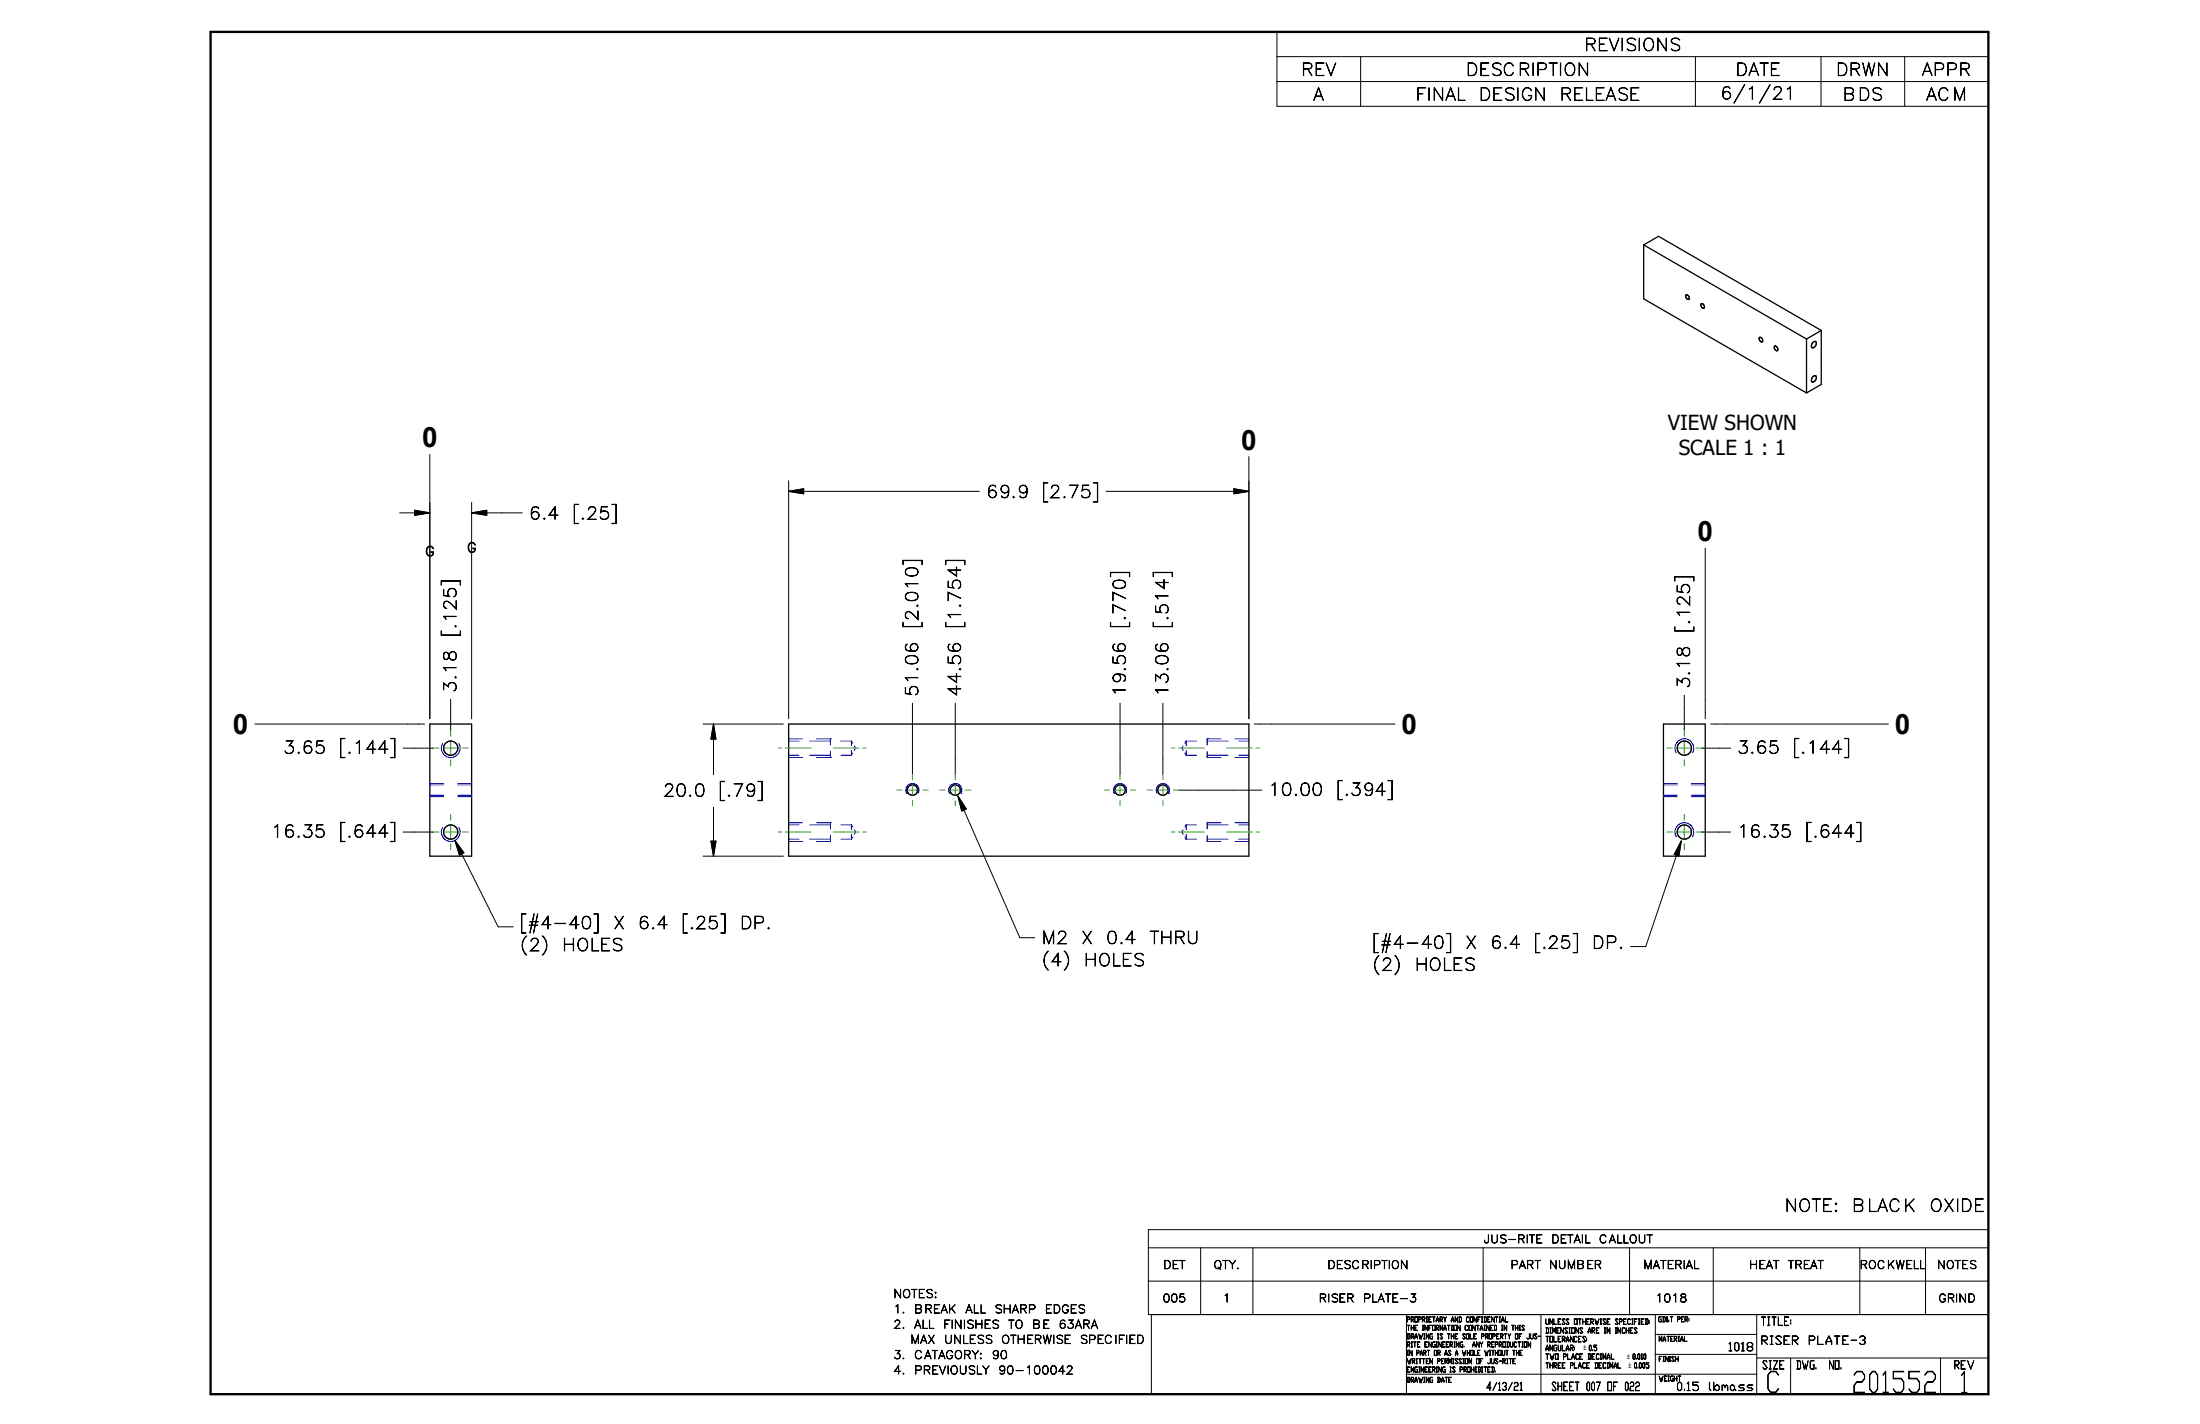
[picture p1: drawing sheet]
<svg xmlns="http://www.w3.org/2000/svg" width="432mm" height="279mm" viewBox="0 0 432 279" stroke-linecap="round" stroke-linejoin="round" font-family="sans-serif">
<g fill="none" stroke="#000" stroke-width=".25">
<path d="M322.6 48.1l2.9-1.7 32 18.4M322.6 48.1l32 18.4M322.6 48.1v10.5l32 18.5M330.9 57.9h.1a.59 .59 0 0 1 .5 .7 .51 .51 0 0 1-.5-.1 .51 .51 0 0 1-.1-.6zM333.9 59.6a.52 .52 0 0 1 .5 .3 .52 .52 0 0 1-.1 .6 .62 .62 0 0 1-.4-.9zM345.4 66.2a.51 .51 0 0 1 .5 .3 .51 .51 0 0 1-.1 .6 .64 .64 0 0 1-.4-.9zM348.3 67.9a.52 .52 0 0 1 .6 .3 .52 .52 0 0 1-.2 .6 .66 .66 0 0 1-.4-.9zM354.6 66.5v10.6M355.9 67.1l.3-.1a.72 .72 0 0 1-.2 1.2h-.2a.64 .64 0 0 1 .1-1.1zM355.9 73.8l.3-.1a.72 .72 0 0 1-.2 1.2l-.2 .1a.64 .64 0 0 1 .1-1.2zM357.5 64.8v10.6l-2.9 1.7M357.5 64.8l-2.9 1.7"/>
<path d="M84.4 142.1h8.2v25.9h-8.2zM154.8 142.1h90.3v25.9h-90.3zM326.5 142.1h8.2v25.9h-8.2z"/>
<circle cx="88.5" cy="146.8" r="1.4"/>
<circle cx="179.1" cy="155" r="1.02"/>
<circle cx="187.5" cy="155" r="1.02"/>
<circle cx="219.8" cy="155" r="1.02"/>
<circle cx="228.2" cy="155" r="1.02"/>
<circle cx="330.6" cy="146.8" r="1.4"/>
<circle cx="88.5" cy="163.3" r="1.39"/>
<circle cx="330.6" cy="163.3" r="1.39"/>
</g>
<g fill="none" stroke="#00f" stroke-width=".2">
<path d="M84.4 153.7h2.7M84.4 154h2.7M84.4 156h2.7M84.4 156.3h2.7M86.9 145.9a1.84 1.84 0 0 0 1.6 2.7 1.84 1.84 0 0 0 1.6-2.7M89.8 153.7h2.8M89.8 154h2.8M89.8 156h2.8M89.8 156.3h2.8M154.8 148.2h2M154.8 145.4h2M154.8 148.6h2.7"/>
<path d="M154.8 145h2.7M158.9 148.2h4.1M158.9 145.4h4.1M160.3 148.6h2.7M160.3 145h2.7M163 145h.1M163 148.6h.1M163 145v1.2M163 147.4v1.2M165 148.2h2.1M165 145.4h2.1M167.1 145.4v.9"/>
<path d="M167.1 147.3v.9M167.1 145.4l.3 .5M167.4 147.7l-.3 .5M167.7 146.3l.2 .5-.2 .5M178 155.7h.1M178 155.7a1.3 1.3 0 0 1 1.1-2 1.3 1.3 0 0 1 1.1 2M186.4 155.7a1.3 1.3 0 0 1 1.1-2 1.3 1.3 0 0 1 1.1 2M188.6 155.7h.1M218.7 155.7h.1M218.7 155.7a1.3 1.3 0 0 1 1.1-2 1.3 1.3 0 0 1 1.2 2M227.1 155.7a1.3 1.3 0 0 1 1.1-2 1.3 1.3 0 0 1 1.2 2M229.4 155.7h.1"/>
<path d="M232.3 146.3l-.3 .5 .3 .5M232.5 147.7l.3 .5M232.8 145.4v.9M232.8 147.3v.9M232.8 145.4l-.3 .5M232.8 148.2h2.1M232.8 145.4h2.1M236.9 148.6h.1M236.9 145h.1M236.9 148.2h4.1M236.9 145.4h4.1M236.9 148.6h2.8"/>
<path d="M236.9 145h2.8M236.9 145v1.2M236.9 147.4v1.2M242.4 148.6h2.7M242.4 145h2.7M243.1 148.2h2M243.1 145.4h2M326.5 153.7h2.7M326.5 154h2.7M326.5 156h2.7M326.5 156.3h2.7M329 147.7a1.84 1.84 0 0 1 1.6-2.8 1.84 1.84 0 0 1 1.6 2.8"/>
<path d="M331.9 153.7h2.8M331.9 154h2.8M331.9 156h2.8M331.9 156.3h2.8M86.9 162.3a1.84 1.84 0 0 0 1.6 2.8 1.84 1.84 0 0 0 1.6-2.8M154.8 164.7h2M154.8 161.9h2M154.8 165.1h2.7M154.8 161.4h2.7M158.9 164.7h4.1M158.9 161.9h4.1M160.3 161.4h2.7"/>
<path d="M163 161.4h.1M163 163.9v1.2h-2.7M163 161.4v1.2M165 164.7h2.1M165 161.9h2.1M167.1 161.9v.9M167.1 163.7v1M167.1 161.9l.3 .4M167.4 164.2l-.3 .5M167.7 162.8l.2 .5-.2 .4M232.3 162.8l-.3 .5 .3 .4M232.5 164.2l.3 .5"/>
<path d="M232.8 161.9v.9M232.8 163.7v1M232.8 161.9l-.3 .4M232.8 164.7h2.1M232.8 161.9h2.1M236.9 161.4h.1M236.9 164.7h4.1M236.9 161.9h4.1M236.9 161.4v1.2M236.9 163.9v1.2h2.8M236.9 161.4h2.8M242.4 165.1h2.7"/>
<path d="M242.4 161.4h2.7M243.1 164.7h2M243.1 161.9h2M329 164.2a1.84 1.84 0 0 1 1.6-2.8 1.84 1.84 0 0 1 1.6 2.8"/>
</g>
<path d="M41.3 6.3h349v267.3h-349z" fill="none" stroke="#000" stroke-width=".46"/>
<g fill="none" stroke="#000" stroke-width=".2">
<path d="M250.6 6.3h139.7v14.6h-139.7zM250.6 11.1h139.7M250.6 16h139.7M267.1 11.1v9.8M332.8 11.1v9.8M357.4 11.1v9.8M373.8 11.1v9.8M84.4 89.2v51.8M92.6 98.6v42.4M154.8 96.4h37.4M154.8 96.4l2.9-.5v1zM154.8 94.3v46.7"/>
<path d="M217.1 96.4h28M242.2 95.9l2.9 .5-2.9 .5zM245.1 89.6v51.4M78.4 100.6h6M81.4 100.1l3 .5-3 .5zM92.6 100.6h9.9M92.6 100.6l2.9-.5v1zM334.7 107.5v33.5M88.5 137.2v6.1M179.1 138v14M187.5 138v14M219.8 138v14"/>
<path d="M228.2 138v14M330.6 136.4v6.9M50 142.1h33.3M79.1 146.8h5.9M138 142.1h15.8M140 142.1v9.9M140 158.4v9.6M140 142.1l.5 2.9h-1zM188 156.2l12.2 27.8h2.9M188 156.2l1.7 2.5-.9 .4zM231.3 155h16.4M246.2 142.1h27.6"/>
<path d="M334 146.8h.1M334 146.8h5.7M335.7 142.1h34.9M79.1 163.3h5.9M89.3 164.9l8.5 16.9h2.9M89.3 164.9l1.7 2.4-.8 .5zM138 168h15.8M139.5 165h1l-.5 3zM330 165l-7 20.7h-3M330 165l-.5 3-.9-.3zM334 163.3h.1M334 163.3h5.7"/>
<path d="M225.4 244.8h164.9M225.4 251.4h164.9M226 257.9v15.7h164.3v-32.3h-164.9v16.6h164.9M235.7 244.8v13.1M245.9 244.8v13.1M276 257.9v15.7M291.1 244.8v13.1M302.4 257.9v15.7M319.8 244.8v13.1M324.9 257.9v15.7M336.3 244.8v13.1M344.8 257.9v15.7"/>
<path d="M365 244.8v13.1M377.9 244.8v13.1M276 269.6h68.8M324.9 261.8h19.9M324.9 265.7h19.9M344.8 266.5h45.5M351.4 266.5v7.1M380.9 266.5v7.1"/>
</g>
<path d="M154.8 96.4l2.9-.5v1zM242.2 95.9l2.9 .5-2.9 .5zM81.4 100.1l3 .5-3 .5zM92.6 100.6l2.9-.5v1zM140 142.1l.5 2.9h-1zM188 156.2l1.7 2.5-.9 .4zM89.3 164.9l1.7 2.4-.8 .5zM139.5 165h1l-.5 3zM330 165l-.5 3-.9-.3z" fill="#000" stroke="#000" stroke-width=".2"/>
<g fill="none" stroke="#23a718" stroke-width=".2">
<path d="M85 146.8h1.2M87.3 146.8h2.3M88.5 143.3v1.2M88.5 145.7v2.2M88.5 149.1v1.2M88.5 159.8v1.1M90.8 146.8h1.1M152.7 146.8h.7M154.1 146.8h5.1M163.5 146.8h5.1M169.3 146.8h.7M176 155h1"/>
<path d="M178.1 155h2M179.1 152v1M179.1 154v2.1M179.1 157.1v1M181.1 155h1.1M184.4 155h1.1M186.5 155h2M187.5 152v1M187.5 154v2.1M187.5 157.1v1M189.5 155h1.1M216.8 155h1"/>
<path d="M218.8 155h2.1M219.8 152v1M219.8 154v2.1M219.8 157.1v1M221.9 155h1M225.2 155h1M227.2 155h2.1M228.2 152v1M228.2 154v2.1M228.2 157.1v1M229.9 146.8h.7M230.3 155h1"/>
<path d="M231.3 146.8h5.1M240.8 146.8h5M246.5 146.8h.7M327.2 146.8h1.1M329.4 146.8h2.3M330.6 143.3v1.2M330.6 145.7v2.2M330.6 149.1v1.2M330.6 159.8v1.1M332.9 146.8h1.1M85 163.3h1.2M87.3 163.3h2.3"/>
<path d="M88.5 162.1v2.3M88.5 165.6v1.1M90.8 163.3h1.1M152.7 163.3h.7M154.1 163.3h5.1M163.5 163.3h5.1M169.3 163.3h.7M229.9 163.3h.7M231.3 163.3h5.1M240.8 163.3h5M246.5 163.3h.7M327.2 163.3h1.1"/>
<path d="M329.4 163.3h2.3M330.6 162.1v2.3M330.6 165.6v1.1M332.9 163.3h1.1"/>
</g>
<g font-size="5.7">
<text x="346.5" y="273.2">C</text>
<text x="363.4" y="273.2">201552</text>
<text x="384.5" y="273.3">1</text>
</g>
<g font-size="5.5">
<text x="82.8" y="87.8">0</text>
<text x="243.6" y="88.2">0</text>
<text x="333.2" y="106.2">0</text>
<text x="45.7" y="144">0</text>
<text x="275.1" y="144">0</text>
<text x="371.9" y="144">0</text>
</g>
<g font-size="4.1">
<text x="327.3" y="84.4">VIEW SHOWN</text>
<text x="329.5" y="89.2">SCALE 1 : 1</text>
</g>
<g font-size="3.3">
<text x="310.9" y="9.9">REVISIONS</text>
<text x="255.4" y="14.8">REV</text>
<text x="287.7" y="14.8">DESCRIPTION</text>
<text x="340.6" y="14.8">DATE</text>
<text x="360.3" y="14.8">DRWN</text>
<text x="377.2" y="14.8">APPR</text>
<text x="257.7" y="19.7">A</text>
<text x="277.8" y="19.7">FINAL</text>
<text x="290.2" y="19.7">DESIGN</text>
<text x="306.1" y="19.7">RELEASE</text>
<text x="337.7" y="19.5">6/1/21</text>
<text x="361.7" y="19.7">BDS</text>
<text x="378" y="19.7">ACM</text>
<text x="103.8" y="101.9">6.4</text>
<text x="112.4" y="101.9">[.25]</text>
<text x="193.5" y="97.7">69.9</text>
<text x="204.5" y="97.7">[2.75]</text>
<text x="89.5" y="125" transform="rotate(-90 89.5 125)">[.125]</text>
<text x="180.2" y="123.3" transform="rotate(-90 180.2 123.3)">[2.010]</text>
<text x="188.6" y="123.3" transform="rotate(-90 188.6 123.3)">[1.754]</text>
<text x="220.9" y="123.3" transform="rotate(-90 220.9 123.3)">[.770]</text>
<text x="229.3" y="123.3" transform="rotate(-90 229.3 123.3)">[.514]</text>
<text x="331.6" y="124.2" transform="rotate(-90 331.6 124.2)">[.125]</text>
<text x="89.5" y="135.9" transform="rotate(-90 89.5 135.9)">3.18</text>
<text x="180.2" y="136.7" transform="rotate(-90 180.2 136.7)">51.06</text>
<text x="188.6" y="136.7" transform="rotate(-90 188.6 136.7)">44.56</text>
<text x="220.9" y="136.7" transform="rotate(-90 220.9 136.7)">19.56</text>
<text x="229.3" y="136.7" transform="rotate(-90 229.3 136.7)">13.06</text>
<text x="331.6" y="135.1" transform="rotate(-90 331.6 135.1)">3.18</text>
<text x="55.6" y="147.8">3.65</text>
<text x="66.5" y="147.8">[.144]</text>
<text x="341" y="147.8">3.65</text>
<text x="351.9" y="147.8">[.144]</text>
<text x="130.1" y="156.3">20.0</text>
<text x="141" y="156.3">[.79]</text>
<text x="248.9" y="156.1">10.00</text>
<text x="262.3" y="156.1">[.394]</text>
<text x="53.2" y="164.3">16.35</text>
<text x="66.5" y="164.3">[.644]</text>
<text x="341" y="164.3">16.35</text>
<text x="354.3" y="164.3">[.644]</text>
<text x="102" y="182.2">[#4-40]</text>
<text x="120.3" y="182.2">X</text>
<text x="125.2" y="182.2">6.4</text>
<text x="133.7" y="182.2">[.25]</text>
<text x="145.2" y="182.2">DP.</text>
<text x="204.4" y="185.2">M2</text>
<text x="212.2" y="185.2">X</text>
<text x="217.1" y="185.2">0.4</text>
<text x="225.6" y="185.2">THRU</text>
<text x="102" y="186.6">(2)</text>
<text x="110.3" y="186.6">HOLES</text>
<text x="204.4" y="189.5">(4)</text>
<text x="212.7" y="189.5">HOLES</text>
<text x="269.3" y="186.1">[#4-40]</text>
<text x="269.3" y="190.4">(2)</text>
<text x="277.7" y="190.4">HOLES</text>
<text x="287.6" y="186.1">X</text>
<text x="292.5" y="186.1">6.4</text>
<text x="301" y="186.1">[.25]</text>
<text x="312.5" y="186.1">DP.</text>
<text x="350.3" y="237.7">NOTE:</text>
<text x="363.5" y="237.7">BLACK</text>
<text x="378.7" y="237.7">OXIDE</text>
</g>
<g font-size="2.6">
<text x="83.4" y="109.1">G</text>
<text x="91.6" y="108.4">G</text>
</g>
<g font-size="2.3">
<text x="345.5" y="260.1">TITLE:</text>
<text x="345.5" y="263.8">RISER</text>
<text x="354.8" y="263.8">PLATE-3</text>
<text x="339.1" y="265.1">1018</text>
<text x="345.8" y="268.6">SIZE</text>
<text x="352.5" y="268.6">DWG.</text>
<text x="358.9" y="268.6">NO.</text>
<text x="383.5" y="268.6">REV</text>
<text x="304.5" y="272.8">SHEET 007 OF 022</text>
<text x="329" y="272.8">0.15</text>
<text x="335.3" y="272.8">lbmass</text>
</g>
<g font-size="2.2">
<text x="291.2" y="243.9">JUS-RITE</text>
<text x="304.5" y="243.9">DETAIL</text>
<text x="313.8" y="243.9">CALLOUT</text>
<text x="228.3" y="248.9">DET</text>
<text x="238.2" y="248.9">QTY.</text>
<text x="260.5" y="248.9">DESCRIPTION</text>
<text x="296.5" y="248.9">PART</text>
<text x="304" y="248.9">NUMBER</text>
<text x="322.5" y="248.9">MATERIAL</text>
<text x="343.3" y="248.9">HEAT</text>
<text x="350.9" y="248.9">TREAT</text>
<text x="365" y="248.9">ROCKWELL</text>
<text x="380.2" y="248.9">NOTES</text>
<text x="175.3" y="254.6">NOTES:</text>
<text x="175.3" y="257.6">1.</text>
<text x="179.4" y="257.6">BREAK</text>
<text x="189.5" y="257.6">ALL</text>
<text x="195.2" y="257.6">SHARP</text>
<text x="205.1" y="257.6">EDGES</text>
<text x="228.2" y="255.5">005</text>
<text x="240" y="255.5">1</text>
<text x="258.8" y="255.5">RISER</text>
<text x="267.5" y="255.5">PLATE-3</text>
<text x="324.9" y="255.5">1018</text>
<text x="380.5" y="255.5">GRIND</text>
<text x="175.3" y="260.6">2.</text>
<text x="178.7" y="263.6">MAX</text>
<text x="179.4" y="260.6">ALL</text>
<text x="185.1" y="260.6">FINISHES</text>
<text x="185.3" y="263.6">UNLESS</text>
<text x="196.5" y="263.6">OTHERWISE</text>
<text x="197.9" y="260.6">TO</text>
<text x="202.6" y="260.6">BE</text>
<text x="207.8" y="260.6">63ARA</text>
<text x="211.9" y="263.6">SPECIFIED</text>
<text x="175.3" y="266.6">3.</text>
<text x="175.3" y="269.6">4.</text>
<text x="179.4" y="266.6">CATAGORY:</text>
<text x="179.4" y="269.6">PREVIOUSLY</text>
<text x="194.6" y="266.6">90</text>
<text x="195.9" y="269.6">90-100042</text>
</g>
<text font-size="2.1" x="291.7" y="272.8">4/13/21</text>
<g font-size="1.5">
<text x="303.3" y="259.8">UNLESS OTHERWISE SPECIFIED:</text>
<text x="303.3" y="261.6">DIMENSIONS ARE IN INCHES</text>
<text x="303.3" y="263.3">TOLERANCES:</text>
<text x="303.3" y="265">ANGULAR:</text>
<text x="303.3" y="266.7">TWO PLACE DECIMAL</text>
<text x="303.3" y="268.4">THREE PLACE DECIMAL</text>
</g>
<g font-size="1.4">
<text x="276.1" y="259.4">PROPRIETARY AND CONFIDENTIAL</text>
<text x="276.1" y="261">THE INFORMATION CONTAINED IN THIS</text>
<text x="276.1" y="262.7">DRAWING IS THE SOLE PROPERTY OF JUS-</text>
<text x="325.4" y="259.3">GD&amp;T PER:</text>
<text x="325.5" y="263.2">MATERIAL</text>
<text x="276.1" y="264.3">RITE ENGINEERING.</text>
<text x="276.1" y="267.5">WRITTEN PERMISSION OF JUS-RITE</text>
<text x="276.1" y="269.2">ENGINEERING IS PROHIBITED.</text>
<text x="276.1" y="265.9">IN PART OR AS A WHOLE WITHOUT THE</text>
<text x="288.9" y="264.3">ANY REPRODUCTION</text>
<text x="310.8" y="265">`0.5</text>
<text x="319.4" y="266.7">`0.010</text>
<text x="319.7" y="268.4">`0.005</text>
<text x="325.5" y="267.1">FINISH</text>
<text x="276.1" y="271.2">DRAWING DATE</text>
<text x="325.5" y="271">WEIGHT</text>
</g>
</svg>
